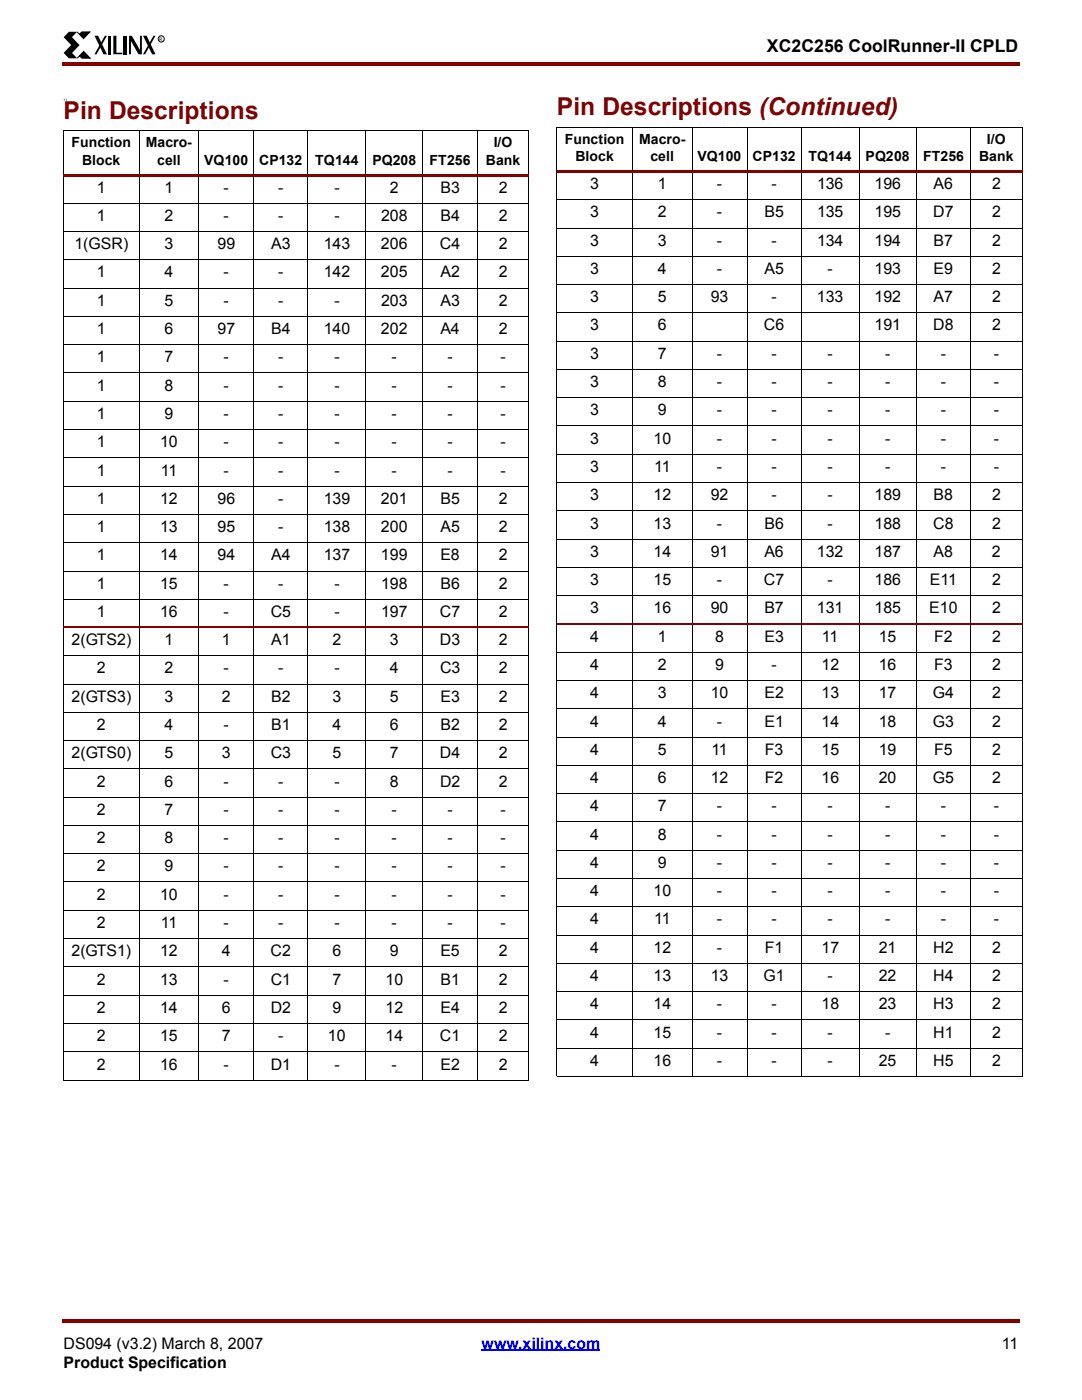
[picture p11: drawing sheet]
<svg xmlns="http://www.w3.org/2000/svg" width="216mm" height="279mm" viewBox="0 0 216 279" stroke-linecap="round" stroke-linejoin="round" font-family="sans-serif">
<g fill="#850000">
<path d="M12.4 12.4h.3v.7h-.3z"/>
<path d="M12.7 12.4h190.8v.7h-190.8z"/>
</g>
<path d="M12.7 267h190.5v8.2h-190.5z" fill="#fff"/>
<path d="M96.1 269.5h23.7" fill="none" stroke="#00f" stroke-width=".34"/>
<g fill="#850000">
<path d="M12.4 263.2h.3v.7h-.3z"/>
<path d="M12.7 263.2h190.8v.7h-190.8z"/>
</g>
<path d="M12.7 6.3h20.1v5.3h-20.1z" fill="#fff"/>
<path d="M13.7 6.3h1.7l-1 1.1 1.5 1.6-1.5 1.6 1 1h-1.7l-1-1 1.5-1.6-1.5-1.6zM18.8 7.1h.8l1.7 3.7h-.6zM20.9 7.1h.4l-2 3.7h-.5zM21.5 7.1h.6v3.7h-.6zM22.6 7.1h.6v3.4h1.2v.3h-1.8zM24.7 7.1h.6v3.7h-.6zM25.7 7.1h.6l1.6 2.9v-2.9h.4v3.7h-.7l-1.5-2.6v2.6h-.4zM28.5 7.1h.8l1.7 3.7h-.7zM30.6 7.1h.4l-2 3.7h-.5z" fill="#000"/>
<path d="M15.4 6.4l.5 .5 .4-.5h1.6l-1.2 1.3zM16.7 10.3l1.3 1.3h-1.7l-.4-.5-.5 .5z" fill="#000" stroke="#000" stroke-width=".2"/>
<g fill="none" stroke="#000" stroke-width=".2">
<path d="M12.7 26.1h92.8M12.7 26.2v189.3M27.8 26.1v189.5M39.7 26.1v189.5M50.6 26.1v189.5M61.4 26.1v189.5M73 26.1v189.5M84.4 26.1v189.5M95.3 26.1v189.5M105.5 26.2v189.3"/>
<circle cx="32.2" cy="7.8" r=".62"/>
</g>
<path d="M12.7 34.7h92.8v.5h-92.8z" fill="#850000"/>
<g fill="none" stroke="#000" stroke-width=".2">
<path d="M111.1 25.4h92.9M111.1 25.4v189.4M126.2 25.4v189.5M138.1 25.4v189.5M149.1 25.4v189.5M159.9 25.4v189.5M171.4 25.4v189.5M182.8 25.4v189.5M193.7 25.4v189.5M204 25.4v189.4M12.7 40.6h92.8M12.7 46.2h92.8"/>
<path d="M12.7 51.9h92.8M12.7 57.5h92.8M12.7 63.2h92.8M12.7 68.8h92.8M12.7 74.4h92.8M12.7 80.1h92.8M12.7 85.7h92.8M12.7 91.4h92.8M12.7 97h92.8M12.7 102.7h92.8M12.7 108.3h92.8M12.7 114h92.8"/>
<path d="M12.7 119.6h92.8M12.7 130.9h92.8M12.7 136.5h92.8M12.7 142.2h92.8M12.7 147.8h92.8M12.7 153.5h92.8M12.7 159.1h92.8M12.7 164.8h92.8M12.7 170.4h92.8M12.7 176h92.8M12.7 181.7h92.8M12.7 187.3h92.8"/>
<path d="M12.7 193h92.8M12.7 198.6h92.8M12.7 204.3h92.8M12.7 209.9h92.8M12.7 215.6h92.8"/>
</g>
<path d="M12.7 125.2h92.8" fill="none" stroke="#850000" stroke-width=".34"/>
<path d="M111.1 34h92.9v.5h-92.9z" fill="#850000"/>
<g fill="none" stroke="#000" stroke-width=".2">
<path d="M111.1 39.9h92.9M111.1 45.5h92.9M111.1 51.1h92.9M111.1 56.8h92.9M111.1 62.4h92.9M111.1 68.1h92.9M111.1 73.7h92.9M111.1 79.4h92.9M111.1 85h92.9M111.1 90.7h92.9M111.1 96.3h92.9M111.1 101.9h92.9"/>
<path d="M111.1 107.6h92.9M111.1 113.2h92.9M111.1 118.9h92.9M111.1 130.2h92.9M111.1 135.8h92.9M111.1 141.5h92.9M111.1 147.1h92.9M111.1 152.7h92.9M111.1 158.4h92.9M111.1 164h92.9M111.1 169.7h92.9M111.1 175.3h92.9"/>
<path d="M111.1 181h92.9M111.1 186.6h92.9M111.1 192.3h92.9M111.1 197.9h92.9M111.1 203.5h92.9M111.1 209.2h92.9M111.1 214.8h92.9"/>
</g>
<path d="M111.1 124.5h92.9" fill="none" stroke="#850000" stroke-width=".34"/>
<g font-size="4.9" fill="#850000">
<text x="12.7" y="23.7">Pin Descriptions</text>
<text x="111.1" y="23">Pin Descriptions (Continued)</text>
</g>
<text font-size="3.5" x="153" y="10.5">XC2C256 CoolRunner-II CPLD</text>
<g font-size="3.2">
<text x="19.3" y="38.4">1</text>
<text x="32.8" y="38.4">1</text>
<text x="44.6" y="38.4">-</text>
<text x="55.5" y="38.4">-</text>
<text x="66.7" y="38.4">-</text>
<text x="77.8" y="38.4">2</text>
<text x="87.9" y="38.4">B3</text>
<text x="99.5" y="38.4">2</text>
<text x="117.8" y="37.8">3</text>
<text x="131.3" y="37.8">1</text>
<text x="143" y="37.8">-</text>
<text x="153.9" y="37.8">-</text>
<text x="163" y="37.8">136</text>
<text x="174.5" y="37.8">196</text>
<text x="186.3" y="37.8">A6</text>
<text x="197.9" y="37.8">2</text>
<text x="19.3" y="44.1">1</text>
<text x="32.8" y="44.1">2</text>
<text x="44.6" y="44.1">-</text>
<text x="55.5" y="44.1">-</text>
<text x="66.7" y="44.1">-</text>
<text x="76" y="44.1">208</text>
<text x="87.9" y="44.1">B4</text>
<text x="99.5" y="44.1">2</text>
<text x="117.8" y="43.4">3</text>
<text x="131.3" y="43.4">2</text>
<text x="143" y="43.4">-</text>
<text x="152.5" y="43.4">B5</text>
<text x="163" y="43.4">135</text>
<text x="174.5" y="43.4">195</text>
<text x="186.2" y="43.4">D7</text>
<text x="197.9" y="43.4">2</text>
<text x="14.9" y="49.7">1(GSR)</text>
<text x="32.8" y="49.7">3</text>
<text x="43.4" y="49.7">99</text>
<text x="54.1" y="49.7">A3</text>
<text x="64.6" y="49.7">143</text>
<text x="76" y="49.7">206</text>
<text x="87.8" y="49.7">C4</text>
<text x="99.5" y="49.7">2</text>
<text x="117.8" y="49">3</text>
<text x="131.3" y="49">3</text>
<text x="143" y="49">-</text>
<text x="153.9" y="49">-</text>
<text x="163" y="49">134</text>
<text x="174.5" y="49">194</text>
<text x="186.3" y="49">B7</text>
<text x="197.9" y="49">2</text>
<text x="19.3" y="55.4">1</text>
<text x="32.8" y="55.4">4</text>
<text x="44.6" y="55.4">-</text>
<text x="55.5" y="55.4">-</text>
<text x="64.6" y="55.4">142</text>
<text x="76" y="55.4">205</text>
<text x="87.9" y="55.4">A2</text>
<text x="99.5" y="55.4">2</text>
<text x="117.8" y="54.7">3</text>
<text x="131.3" y="54.7">4</text>
<text x="143" y="54.7">-</text>
<text x="152.5" y="54.7">A5</text>
<text x="165.1" y="54.7">-</text>
<text x="174.5" y="54.7">193</text>
<text x="186.3" y="54.7">E9</text>
<text x="197.9" y="54.7">2</text>
<text x="19.3" y="61">1</text>
<text x="32.8" y="61">5</text>
<text x="44.6" y="61">-</text>
<text x="55.5" y="61">-</text>
<text x="66.7" y="61">-</text>
<text x="76" y="61">203</text>
<text x="87.9" y="61">A3</text>
<text x="99.5" y="61">2</text>
<text x="117.8" y="60.3">3</text>
<text x="117.8" y="66">3</text>
<text x="131.3" y="60.3">5</text>
<text x="131.3" y="66">6</text>
<text x="141.8" y="60.3">93</text>
<text x="152.4" y="66">C6</text>
<text x="153.9" y="60.3">-</text>
<text x="163" y="60.3">133</text>
<text x="174.5" y="60.3">192</text>
<text x="174.5" y="66">191</text>
<text x="186.2" y="66">D8</text>
<text x="186.3" y="60.3">A7</text>
<text x="197.9" y="60.3">2</text>
<text x="197.9" y="66">2</text>
<text x="19.3" y="66.7">1</text>
<text x="32.8" y="66.7">6</text>
<text x="43.4" y="66.7">97</text>
<text x="54.1" y="66.7">B4</text>
<text x="64.6" y="66.7">140</text>
<text x="76" y="66.7">202</text>
<text x="87.9" y="66.7">A4</text>
<text x="99.5" y="66.7">2</text>
<text x="117.8" y="71.6">3</text>
<text x="131.3" y="71.6">7</text>
<text x="143" y="71.6">-</text>
<text x="153.9" y="71.6">-</text>
<text x="165.1" y="71.6">-</text>
<text x="176.6" y="71.6">-</text>
<text x="187.7" y="71.6">-</text>
<text x="198.3" y="71.6">-</text>
<text x="19.3" y="72.3">1</text>
<text x="19.3" y="78">1</text>
<text x="32.8" y="72.3">7</text>
<text x="32.8" y="78">8</text>
<text x="44.6" y="72.3">-</text>
<text x="44.6" y="78">-</text>
<text x="55.5" y="72.3">-</text>
<text x="55.5" y="78">-</text>
<text x="66.7" y="72.3">-</text>
<text x="66.7" y="78">-</text>
<text x="78.1" y="72.3">-</text>
<text x="78.1" y="78">-</text>
<text x="89.3" y="72.3">-</text>
<text x="89.3" y="78">-</text>
<text x="99.9" y="72.3">-</text>
<text x="99.9" y="78">-</text>
<text x="117.8" y="77.3">3</text>
<text x="131.3" y="77.3">8</text>
<text x="143" y="77.3">-</text>
<text x="153.9" y="77.3">-</text>
<text x="165.1" y="77.3">-</text>
<text x="176.6" y="77.3">-</text>
<text x="187.7" y="77.3">-</text>
<text x="198.3" y="77.3">-</text>
<text x="19.3" y="83.6">1</text>
<text x="32.8" y="83.6">9</text>
<text x="44.6" y="83.6">-</text>
<text x="55.5" y="83.6">-</text>
<text x="66.7" y="83.6">-</text>
<text x="78.1" y="83.6">-</text>
<text x="89.3" y="83.6">-</text>
<text x="99.9" y="83.6">-</text>
<text x="117.8" y="82.9">3</text>
<text x="131.3" y="82.9">9</text>
<text x="143" y="82.9">-</text>
<text x="153.9" y="82.9">-</text>
<text x="165.1" y="82.9">-</text>
<text x="176.6" y="82.9">-</text>
<text x="187.7" y="82.9">-</text>
<text x="198.3" y="82.9">-</text>
<text x="19.3" y="89.2">1</text>
<text x="32" y="89.2">10</text>
<text x="44.6" y="89.2">-</text>
<text x="55.5" y="89.2">-</text>
<text x="66.7" y="89.2">-</text>
<text x="78.1" y="89.2">-</text>
<text x="89.3" y="89.2">-</text>
<text x="99.9" y="89.2">-</text>
<text x="117.8" y="88.6">3</text>
<text x="130.4" y="88.6">10</text>
<text x="143" y="88.6">-</text>
<text x="153.9" y="88.6">-</text>
<text x="165.1" y="88.6">-</text>
<text x="176.6" y="88.6">-</text>
<text x="187.7" y="88.6">-</text>
<text x="198.3" y="88.6">-</text>
<text x="19.3" y="94.9">1</text>
<text x="32.1" y="94.9">11</text>
<text x="44.6" y="94.9">-</text>
<text x="55.5" y="94.9">-</text>
<text x="66.7" y="94.9">-</text>
<text x="78.1" y="94.9">-</text>
<text x="89.3" y="94.9">-</text>
<text x="99.9" y="94.9">-</text>
<text x="117.8" y="94.2">3</text>
<text x="130.5" y="94.2">11</text>
<text x="143" y="94.2">-</text>
<text x="153.9" y="94.2">-</text>
<text x="165.1" y="94.2">-</text>
<text x="176.6" y="94.2">-</text>
<text x="187.7" y="94.2">-</text>
<text x="198.3" y="94.2">-</text>
<text x="19.3" y="100.5">1</text>
<text x="32" y="100.5">12</text>
<text x="43.4" y="100.5">96</text>
<text x="55.5" y="100.5">-</text>
<text x="64.6" y="100.5">139</text>
<text x="76" y="100.5">201</text>
<text x="87.9" y="100.5">B5</text>
<text x="99.5" y="100.5">2</text>
<text x="117.8" y="99.8">3</text>
<text x="130.4" y="99.8">12</text>
<text x="141.8" y="99.8">92</text>
<text x="153.9" y="99.8">-</text>
<text x="165.1" y="99.8">-</text>
<text x="174.5" y="99.8">189</text>
<text x="186.3" y="99.8">B8</text>
<text x="197.9" y="99.8">2</text>
<text x="19.3" y="106.2">1</text>
<text x="32" y="106.2">13</text>
<text x="43.4" y="106.2">95</text>
<text x="55.5" y="106.2">-</text>
<text x="64.6" y="106.2">138</text>
<text x="76" y="106.2">200</text>
<text x="87.9" y="106.2">A5</text>
<text x="99.5" y="106.2">2</text>
<text x="117.8" y="105.5">3</text>
<text x="130.4" y="105.5">13</text>
<text x="143" y="105.5">-</text>
<text x="152.5" y="105.5">B6</text>
<text x="165.1" y="105.5">-</text>
<text x="174.5" y="105.5">188</text>
<text x="186.2" y="105.5">C8</text>
<text x="197.9" y="105.5">2</text>
<text x="19.3" y="111.8">1</text>
<text x="32" y="111.8">14</text>
<text x="43.4" y="111.8">94</text>
<text x="54.1" y="111.8">A4</text>
<text x="64.6" y="111.8">137</text>
<text x="76" y="111.8">199</text>
<text x="87.9" y="111.8">E8</text>
<text x="99.5" y="111.8">2</text>
<text x="117.8" y="111.1">3</text>
<text x="130.4" y="111.1">14</text>
<text x="141.8" y="111.1">91</text>
<text x="152.5" y="111.1">A6</text>
<text x="163" y="111.1">132</text>
<text x="174.5" y="111.1">187</text>
<text x="186.3" y="111.1">A8</text>
<text x="197.9" y="111.1">2</text>
<text x="19.3" y="117.5">1</text>
<text x="32" y="117.5">15</text>
<text x="44.6" y="117.5">-</text>
<text x="55.5" y="117.5">-</text>
<text x="66.7" y="117.5">-</text>
<text x="76" y="117.5">198</text>
<text x="87.9" y="117.5">B6</text>
<text x="99.5" y="117.5">2</text>
<text x="117.8" y="116.8">3</text>
<text x="130.4" y="116.8">15</text>
<text x="143" y="116.8">-</text>
<text x="152.4" y="116.8">C7</text>
<text x="165.1" y="116.8">-</text>
<text x="174.5" y="116.8">186</text>
<text x="185.5" y="116.8">E11</text>
<text x="197.9" y="116.8">2</text>
<text x="19.3" y="123.1">1</text>
<text x="32" y="123.1">16</text>
<text x="44.6" y="123.1">-</text>
<text x="54" y="123.1">C5</text>
<text x="66.7" y="123.1">-</text>
<text x="76" y="123.1">197</text>
<text x="87.8" y="123.1">C7</text>
<text x="99.5" y="123.1">2</text>
<text x="117.8" y="122.4">3</text>
<text x="130.4" y="122.4">16</text>
<text x="141.8" y="122.4">90</text>
<text x="152.5" y="122.4">B7</text>
<text x="163" y="122.4">131</text>
<text x="174.5" y="122.4">185</text>
<text x="185.4" y="122.4">E10</text>
<text x="197.9" y="122.4">2</text>
<text x="14.3" y="128.8">2(GTS2)</text>
<text x="32.9" y="128.8">1</text>
<text x="44.3" y="128.8">1</text>
<text x="54.1" y="128.8">A1</text>
<text x="66.3" y="128.8">2</text>
<text x="77.8" y="128.8">3</text>
<text x="87.8" y="128.8">D3</text>
<text x="99.5" y="128.8">2</text>
<text x="117.8" y="128.1">4</text>
<text x="131.3" y="128.1">1</text>
<text x="142.7" y="128.1">8</text>
<text x="152.5" y="128.1">E3</text>
<text x="164" y="128.1">11</text>
<text x="175.3" y="128.1">15</text>
<text x="186.4" y="128.1">F2</text>
<text x="197.9" y="128.1">2</text>
<text x="19.3" y="134.4">2</text>
<text x="32.8" y="134.4">2</text>
<text x="44.6" y="134.4">-</text>
<text x="55.5" y="134.4">-</text>
<text x="66.7" y="134.4">-</text>
<text x="77.8" y="134.4">4</text>
<text x="87.8" y="134.4">C3</text>
<text x="99.5" y="134.4">2</text>
<text x="117.8" y="133.7">4</text>
<text x="131.3" y="133.7">2</text>
<text x="142.7" y="133.7">9</text>
<text x="153.9" y="133.7">-</text>
<text x="163.9" y="133.7">12</text>
<text x="175.3" y="133.7">16</text>
<text x="186.4" y="133.7">F3</text>
<text x="197.9" y="133.7">2</text>
<text x="14.3" y="140">2(GTS3)</text>
<text x="32.9" y="140">3</text>
<text x="44.3" y="140">2</text>
<text x="54.1" y="140">B2</text>
<text x="66.3" y="140">3</text>
<text x="77.8" y="140">5</text>
<text x="87.9" y="140">E3</text>
<text x="99.5" y="140">2</text>
<text x="117.8" y="139.4">4</text>
<text x="131.3" y="139.4">3</text>
<text x="141.8" y="139.4">10</text>
<text x="152.5" y="139.4">E2</text>
<text x="163.9" y="139.4">13</text>
<text x="175.3" y="139.4">17</text>
<text x="186.1" y="139.4">G4</text>
<text x="197.9" y="139.4">2</text>
<text x="19.3" y="145.7">2</text>
<text x="32.8" y="145.7">4</text>
<text x="44.6" y="145.7">-</text>
<text x="54.1" y="145.7">B1</text>
<text x="66.3" y="145.7">4</text>
<text x="77.8" y="145.7">6</text>
<text x="87.9" y="145.7">B2</text>
<text x="99.5" y="145.7">2</text>
<text x="117.8" y="145">4</text>
<text x="131.3" y="145">4</text>
<text x="143" y="145">-</text>
<text x="152.5" y="145">E1</text>
<text x="163.9" y="145">14</text>
<text x="175.3" y="145">18</text>
<text x="186.1" y="145">G3</text>
<text x="197.9" y="145">2</text>
<text x="14.3" y="151.3">2(GTS0)</text>
<text x="32.9" y="151.3">5</text>
<text x="44.3" y="151.3">3</text>
<text x="54" y="151.3">C3</text>
<text x="66.3" y="151.3">5</text>
<text x="77.8" y="151.3">7</text>
<text x="87.8" y="151.3">D4</text>
<text x="99.5" y="151.3">2</text>
<text x="117.8" y="150.6">4</text>
<text x="131.3" y="150.6">5</text>
<text x="141.9" y="150.6">11</text>
<text x="152.6" y="150.6">F3</text>
<text x="163.9" y="150.6">15</text>
<text x="175.3" y="150.6">19</text>
<text x="186.4" y="150.6">F5</text>
<text x="197.9" y="150.6">2</text>
<text x="19.3" y="157">2</text>
<text x="32.8" y="157">6</text>
<text x="44.6" y="157">-</text>
<text x="55.5" y="157">-</text>
<text x="66.7" y="157">-</text>
<text x="77.8" y="157">8</text>
<text x="87.8" y="157">D2</text>
<text x="99.5" y="157">2</text>
<text x="117.8" y="156.3">4</text>
<text x="117.8" y="161.9">4</text>
<text x="131.3" y="156.3">6</text>
<text x="131.3" y="161.9">7</text>
<text x="141.8" y="156.3">12</text>
<text x="143" y="161.9">-</text>
<text x="152.6" y="156.3">F2</text>
<text x="153.9" y="161.9">-</text>
<text x="163.9" y="156.3">16</text>
<text x="165.1" y="161.9">-</text>
<text x="175.3" y="156.3">20</text>
<text x="176.6" y="161.9">-</text>
<text x="186.1" y="156.3">G5</text>
<text x="187.7" y="161.9">-</text>
<text x="197.9" y="156.3">2</text>
<text x="198.3" y="161.9">-</text>
<text x="19.3" y="162.6">2</text>
<text x="32.8" y="162.6">7</text>
<text x="44.6" y="162.6">-</text>
<text x="55.5" y="162.6">-</text>
<text x="66.7" y="162.6">-</text>
<text x="78.1" y="162.6">-</text>
<text x="89.3" y="162.6">-</text>
<text x="99.9" y="162.6">-</text>
<text x="117.8" y="167.6">4</text>
<text x="131.3" y="167.6">8</text>
<text x="143" y="167.6">-</text>
<text x="153.9" y="167.6">-</text>
<text x="165.1" y="167.6">-</text>
<text x="176.6" y="167.6">-</text>
<text x="187.7" y="167.6">-</text>
<text x="198.3" y="167.6">-</text>
<text x="19.3" y="168.3">2</text>
<text x="19.3" y="173.9">2</text>
<text x="32.8" y="168.3">8</text>
<text x="32.8" y="173.9">9</text>
<text x="44.6" y="168.3">-</text>
<text x="44.6" y="173.9">-</text>
<text x="55.5" y="168.3">-</text>
<text x="55.5" y="173.9">-</text>
<text x="66.7" y="168.3">-</text>
<text x="66.7" y="173.9">-</text>
<text x="78.1" y="168.3">-</text>
<text x="78.1" y="173.9">-</text>
<text x="89.3" y="168.3">-</text>
<text x="89.3" y="173.9">-</text>
<text x="99.9" y="168.3">-</text>
<text x="99.9" y="173.9">-</text>
<text x="117.8" y="173.2">4</text>
<text x="131.3" y="173.2">9</text>
<text x="143" y="173.2">-</text>
<text x="153.9" y="173.2">-</text>
<text x="165.1" y="173.2">-</text>
<text x="176.6" y="173.2">-</text>
<text x="187.7" y="173.2">-</text>
<text x="198.3" y="173.2">-</text>
<text x="19.3" y="179.6">2</text>
<text x="32" y="179.6">10</text>
<text x="44.6" y="179.6">-</text>
<text x="55.5" y="179.6">-</text>
<text x="66.7" y="179.6">-</text>
<text x="78.1" y="179.6">-</text>
<text x="89.3" y="179.6">-</text>
<text x="99.9" y="179.6">-</text>
<text x="117.8" y="178.9">4</text>
<text x="130.4" y="178.9">10</text>
<text x="143" y="178.9">-</text>
<text x="153.9" y="178.9">-</text>
<text x="165.1" y="178.9">-</text>
<text x="176.6" y="178.9">-</text>
<text x="187.7" y="178.9">-</text>
<text x="198.3" y="178.9">-</text>
<text x="19.3" y="185.2">2</text>
<text x="32.1" y="185.2">11</text>
<text x="44.6" y="185.2">-</text>
<text x="55.5" y="185.2">-</text>
<text x="66.7" y="185.2">-</text>
<text x="78.1" y="185.2">-</text>
<text x="89.3" y="185.2">-</text>
<text x="99.9" y="185.2">-</text>
<text x="117.8" y="184.5">4</text>
<text x="130.5" y="184.5">11</text>
<text x="143" y="184.5">-</text>
<text x="153.9" y="184.5">-</text>
<text x="165.1" y="184.5">-</text>
<text x="176.6" y="184.5">-</text>
<text x="187.7" y="184.5">-</text>
<text x="198.3" y="184.5">-</text>
<text x="14.3" y="190.8">2(GTS1)</text>
<text x="31.9" y="190.8">12</text>
<text x="44.3" y="190.8">4</text>
<text x="54" y="190.8">C2</text>
<text x="66.3" y="190.8">6</text>
<text x="77.8" y="190.8">9</text>
<text x="87.9" y="190.8">E5</text>
<text x="99.5" y="190.8">2</text>
<text x="117.8" y="190.2">4</text>
<text x="130.4" y="190.2">12</text>
<text x="143" y="190.2">-</text>
<text x="152.6" y="190.2">F1</text>
<text x="163.9" y="190.2">17</text>
<text x="175.3" y="190.2">21</text>
<text x="186.2" y="190.2">H2</text>
<text x="197.9" y="190.2">2</text>
<text x="19.3" y="196.5">2</text>
<text x="32" y="196.5">13</text>
<text x="44.6" y="196.5">-</text>
<text x="54" y="196.5">C1</text>
<text x="66.3" y="196.5">7</text>
<text x="76.9" y="196.5">10</text>
<text x="87.9" y="196.5">B1</text>
<text x="99.5" y="196.5">2</text>
<text x="117.8" y="195.8">4</text>
<text x="130.4" y="195.8">13</text>
<text x="141.8" y="195.8">13</text>
<text x="152.4" y="195.8">G1</text>
<text x="165.1" y="195.8">-</text>
<text x="175.3" y="195.8">22</text>
<text x="186.2" y="195.8">H4</text>
<text x="197.9" y="195.8">2</text>
<text x="19.3" y="202.1">2</text>
<text x="32" y="202.1">14</text>
<text x="44.3" y="202.1">6</text>
<text x="54" y="202.1">D2</text>
<text x="66.3" y="202.1">9</text>
<text x="76.9" y="202.1">12</text>
<text x="87.9" y="202.1">E4</text>
<text x="99.5" y="202.1">2</text>
<text x="117.8" y="201.4">4</text>
<text x="130.4" y="201.4">14</text>
<text x="143" y="201.4">-</text>
<text x="153.9" y="201.4">-</text>
<text x="163.9" y="201.4">18</text>
<text x="175.3" y="201.4">23</text>
<text x="186.2" y="201.4">H3</text>
<text x="197.9" y="201.4">2</text>
<text x="19.3" y="207.8">2</text>
<text x="32" y="207.8">15</text>
<text x="44.3" y="207.8">7</text>
<text x="55.5" y="207.8">-</text>
<text x="65.4" y="207.8">10</text>
<text x="76.9" y="207.8">14</text>
<text x="87.8" y="207.8">C1</text>
<text x="99.5" y="207.8">2</text>
<text x="117.8" y="207.1">4</text>
<text x="130.4" y="207.1">15</text>
<text x="143" y="207.1">-</text>
<text x="153.9" y="207.1">-</text>
<text x="165.1" y="207.1">-</text>
<text x="176.6" y="207.1">-</text>
<text x="186.2" y="207.1">H1</text>
<text x="197.9" y="207.1">2</text>
<text x="19.3" y="213.4">2</text>
<text x="32" y="213.4">16</text>
<text x="44.6" y="213.4">-</text>
<text x="54" y="213.4">D1</text>
<text x="66.7" y="213.4">-</text>
<text x="78.1" y="213.4">-</text>
<text x="87.9" y="213.4">E2</text>
<text x="99.5" y="213.4">2</text>
<text x="117.8" y="212.7">4</text>
<text x="130.4" y="212.7">16</text>
<text x="143" y="212.7">-</text>
<text x="153.9" y="212.7">-</text>
<text x="165.1" y="212.7">-</text>
<text x="175.3" y="212.7">25</text>
<text x="186.2" y="212.7">H5</text>
<text x="197.9" y="212.7">2</text>
<text x="12.7" y="269.2">DS094 (v3.2) March 8, 2007</text>
<text x="199.9" y="269.2">11</text>
<text x="12.7" y="273">Product Specification</text>
</g>
<text font-size="3.2" fill="#00f" x="96.1" y="269.2">www.xilinx.com</text>
<g font-size="2.8">
<text x="14.3" y="29.4">Function</text>
<text x="29.1" y="29.4">Macro-</text>
<text x="98.5" y="29.4">I/O</text>
<text x="112.7" y="28.7">Function</text>
<text x="127.5" y="28.7">Macro-</text>
<text x="196.9" y="28.7">I/O</text>
<text x="16.4" y="32.9">Block</text>
<text x="31.4" y="32.9">cell</text>
<text x="40.8" y="32.9">VQ100</text>
<text x="51.7" y="32.9">CP132</text>
<text x="62.9" y="32.9">TQ144</text>
<text x="74.3" y="32.9">PQ208</text>
<text x="85.7" y="32.9">FT256</text>
<text x="96.9" y="32.9">Bank</text>
<text x="114.8" y="32.2">Block</text>
<text x="129.8" y="32.2">cell</text>
<text x="139.2" y="32.2">VQ100</text>
<text x="150.2" y="32.2">CP132</text>
<text x="161.3" y="32.2">TQ144</text>
<text x="172.7" y="32.2">PQ208</text>
<text x="184.2" y="32.2">FT256</text>
<text x="195.4" y="32.2">Bank</text>
</g>
<text font-size="1" x="31.8" y="8.1">R</text>
<text font-size=".7" x="12.7" y="20.2">11</text>
</svg>
